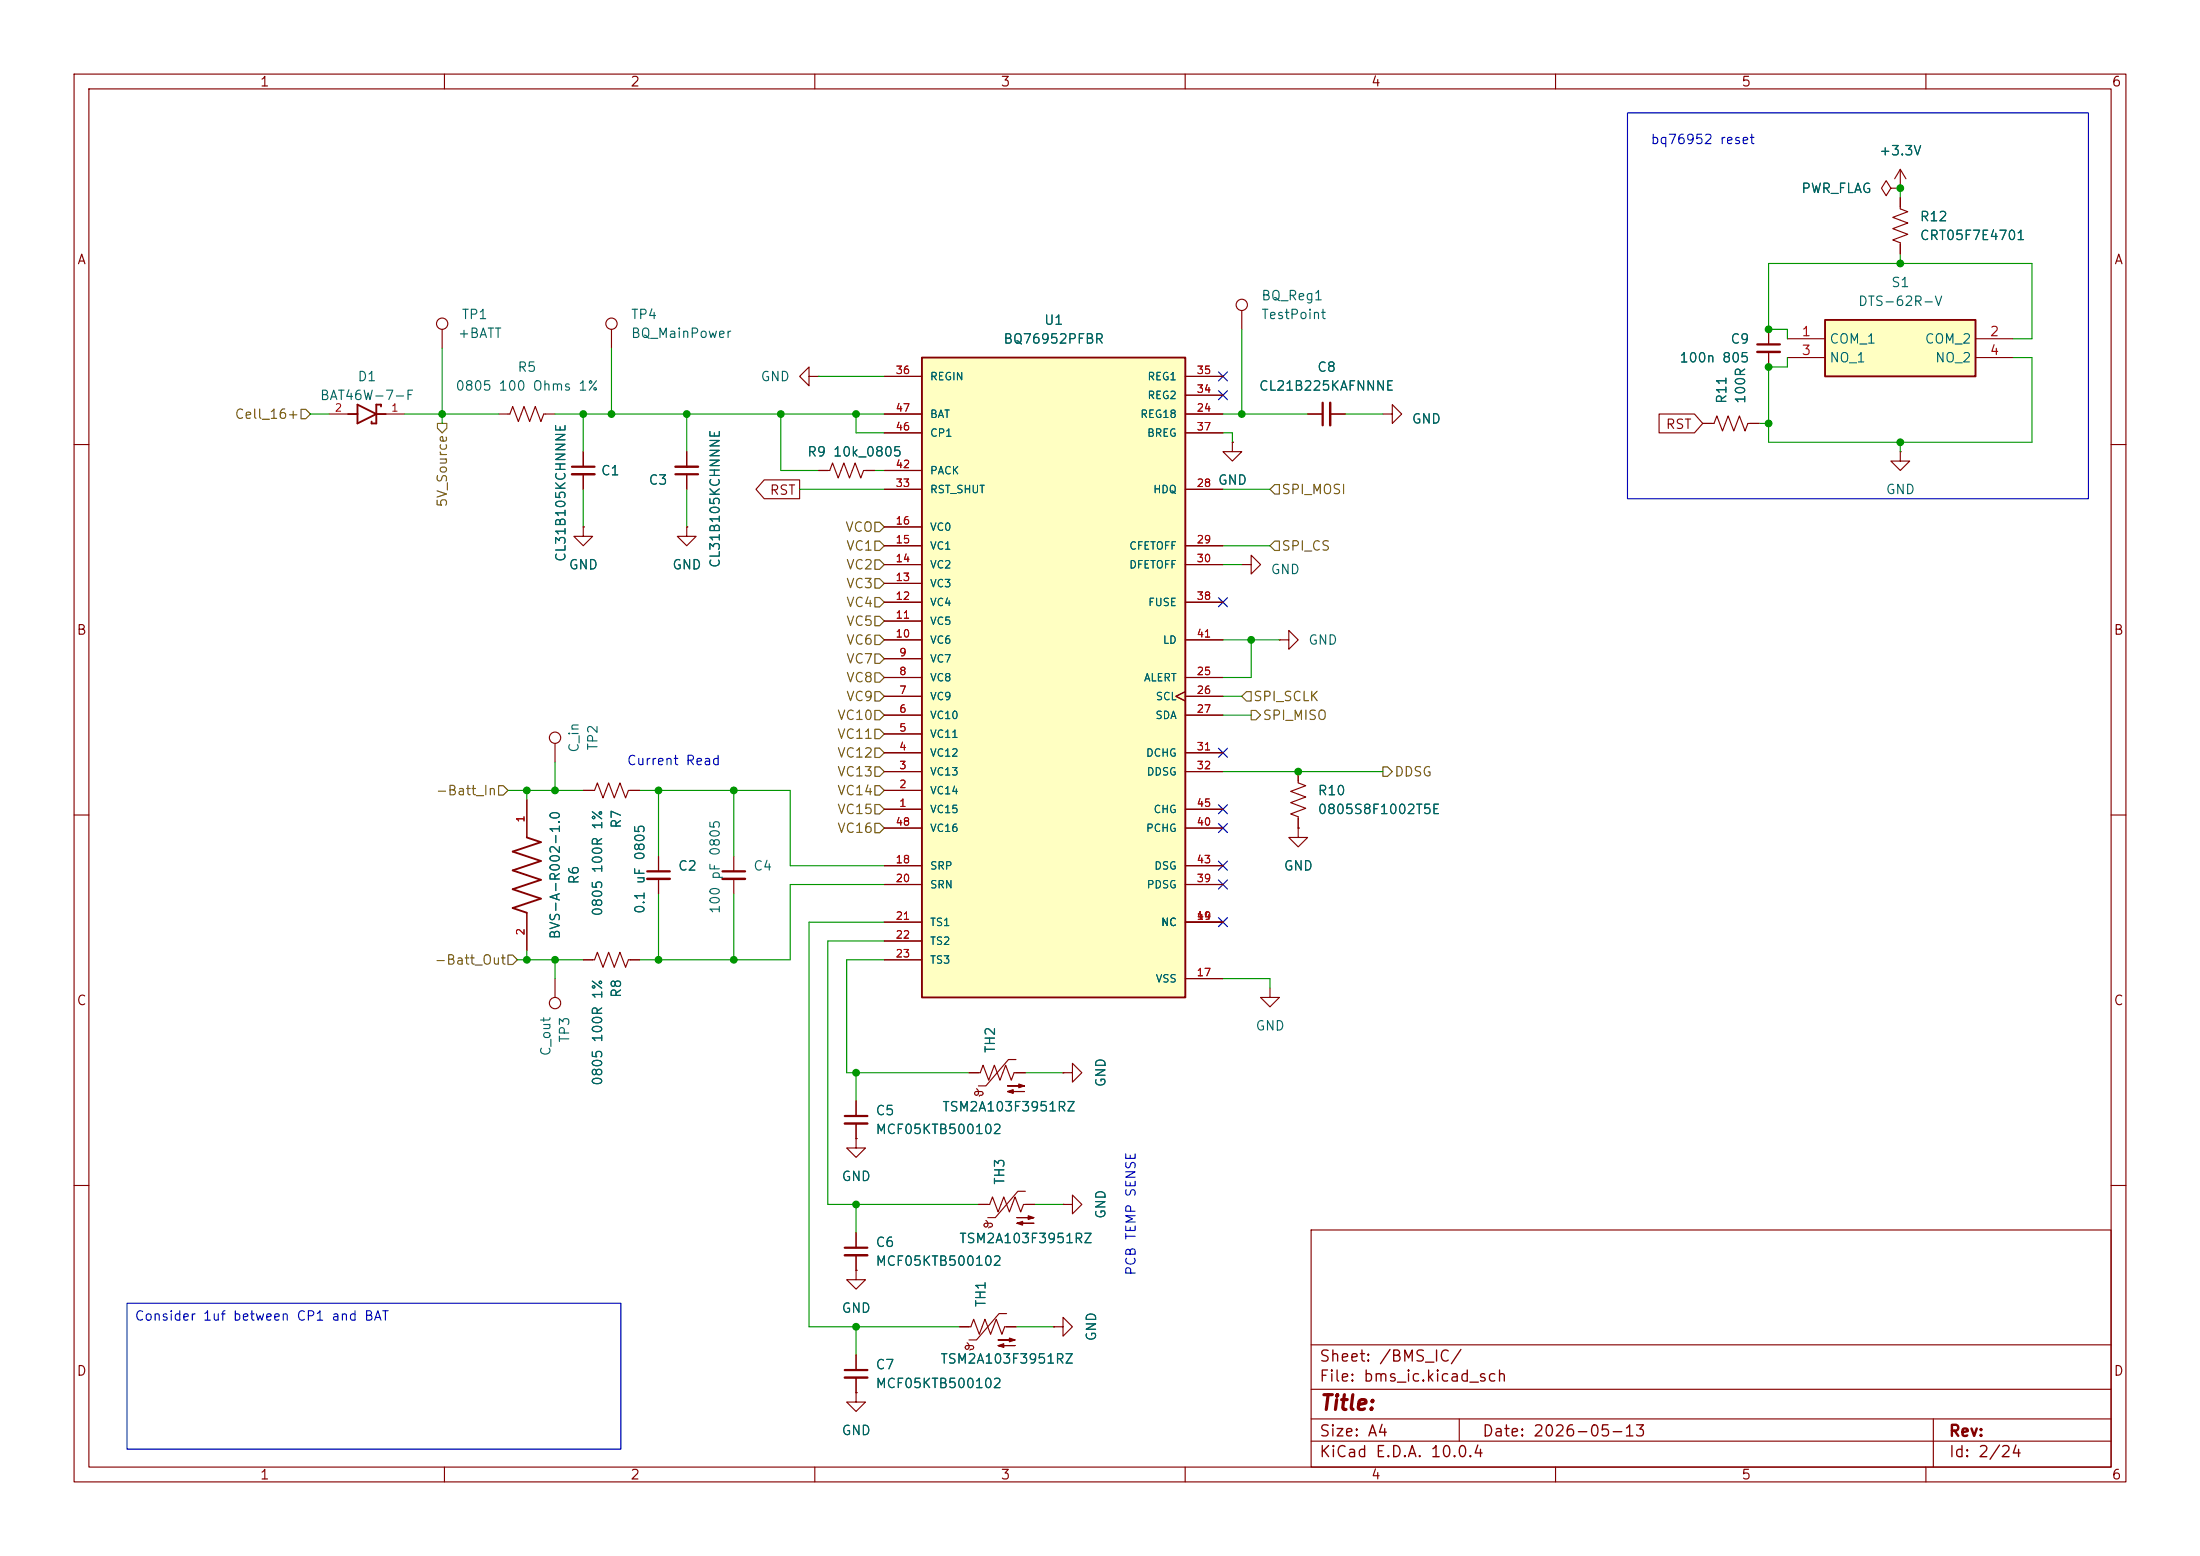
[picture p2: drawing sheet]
<svg xmlns="http://www.w3.org/2000/svg" width="297mm" height="210mm" viewBox="0 0 297 210" stroke-linecap="round" stroke-linejoin="round" font-family="sans-serif">
<g fill="none" stroke="#840000" stroke-width=".15">
<path d="M10 10h277v190h-277zM12 12h273v186h-273zM60 10v2M110 10v2M160 10v2M210 10v2M260 10v2M256.5 25.4h.1M256.5 22.9l-.7 1.2M256.5 22.9l.8 1.2M256.5 22.9v2.5M229.9 57.2h1.5l.4-1.1 .7 2.1 .8-2.1 .8 2.1 .7-2.1 .8 2.1 .4-1h1.5"/>
<path d="M238.8 44.5v2M238.8 47.5v2M10 60h2M256.5 61v1.2h1.3l-1.3 1.3-1.2-1.3h1.2M256.5 61h.1M285 60h2M10 110h2M71.1 108v5M175.3 111.8v1.2h1.2l-1.2 1.3-1.3-1.3h1.3M175.3 111.8h.1M285 110h2M71.1 123.2v5.1"/>
<path d="M78.7 129.5h1.6l.3-1 .8 2.1 .8-2.1 .7 2.1 .8-2.1 .8 2.1 .3-1.1h1.6M10 160h2M177 166h108v32h-108zM285 160h2M60 198v2M110 198v2M115.6 188v1.2h1.2l-1.2 1.3-1.3-1.3h1.3M115.6 188h.1M160 198v2M177 194.5h108M177 191.5h108M177 187.5h108"/>
<path d="M177 181.5h108M197 191.5v3M210 198v2M260 198v2M261 191.5v6.5"/>
</g>
<path d="M237.2 46.5h3.1" fill="none" stroke="#840000" stroke-width=".3"/>
<path d="M237.2 47.5h3.1" fill="none" stroke="#840000" stroke-width=".33"/>
<path d="M71.1 113l1.9 .7-3.8 1.2 3.8 1.3-3.8 1.3 3.8 1.2-3.8 1.3 3.8 1.3-3.8 1.3 1.9 .6" fill="none" stroke="#840000" stroke-width=".25"/>
<path d="M124.5 48.3h35.5v86.3h-35.5z" fill="#ffffc2"/>
<path d="M124.5 48.3h35.5v86.3h-35.5z" fill="none" stroke="#840000" stroke-width=".25"/>
<g fill="none" stroke="#840000" stroke-width=".15">
<path d="M255.3 25.4l-.7-1-.6 1 .6 1 .7-1h1.2M256.5 25.4h.1M256.5 26.7v1.5l1.1 .4-2.1 .7 2.1 .8-2.1 .8 2.1 .7-2.1 .8 1 .4v1.5M119.4 55.9h5.1M119.4 50.8h5.1M119.4 58.4h5.1M160 55.9h5.1M160 53.3h5.1M160 50.8h5.1M160 58.4h5.1M166.4 59.7v1.3h1.2l-1.2 1.2-1.3-1.2h1.3M166.4 59.7h.1"/>
<path d="M167.6 41.9v2.6M176.5 55.9h2.1M179.6 55.9h2M186.7 55.9h1.3v-1.3l1.2 1.3-1.2 1.3v-1.3M119.4 78.7h5.1M119.4 76.2h5.1M119.4 73.7h5.1M119.4 71.1h5.1M119.4 66h5.1M119.4 63.5h5.1M160 76.2h5.1M160 73.7h5.1"/>
<path d="M160 66h5.1M167.6 76.2h1.3v-1.3l1.3 1.3-1.3 1.3v-1.3M119.4 99.1h5.1M119.4 96.5h5.1M119.4 94h5.1M119.4 91.4h5.1M119.4 88.9h5.1M119.4 86.4h5.1M119.4 83.8h5.1M119.4 81.3h5.1M160 93.3l-1.3 .7 1.3 .6M160 96.5h5.1"/>
<path d="M160 94h5.1M160 91.4h5.1M160 86.4h5.1M160 81.3h5.1M172.7 86.4h1.3v-1.3l1.3 1.3-1.3 1.2v-1.2M172.7 86.4h.1M74.9 100.3v2.6M78.7 106.7h1.6l.3-1 .8 2 .8-2 .7 2 .8-2 .8 2 .3-1h1.6M88.9 115.6v2M88.9 118.6v2.1M99.1 115.6v2M99.1 118.6v2.1"/>
<path d="M119.4 109.2h5.1M119.4 106.7h5.1M119.4 104.1h5.1M119.4 101.6h5.1M119.4 116.8h5.1M119.4 119.4h5.1M119.4 111.8h5.1M160 109.2h5.1M160 104.1h5.1M160 101.6h5.1M160 116.8h5.1M160 119.4h5.1"/>
<path d="M160 111.8h5.1M175.3 104.1v1.6l1 .3-2.1 .8 2.1 .8-2.1 .7 2.1 .8-2.1 .8 1.1 .3v1.6M74.9 132.1v2.5M119.4 124.5h5.1M119.4 127h5.1M119.4 129.5h5.1M160 132.1h5.1M160 124.5h5.1M115.6 148.6v2M115.6 151.6v2.1"/>
<circle cx="167.6" cy="41.1" r=".76"/>
<circle cx="74.9" cy="99.6" r=".76"/>
<circle cx="74.9" cy="135.4" r=".76"/>
</g>
<path d="M178.6 54.4v3M87.4 117.6h3M97.5 117.6h3.1M114 150.6h3.1" fill="none" stroke="#840000" stroke-width=".3"/>
<path d="M179.6 54.4v3M87.4 118.6h3M97.5 118.6h3.1M114 151.6h3.1" fill="none" stroke="#840000" stroke-width=".33"/>
<path d="M246.4 43.2h20.3v7.6h-20.3z" fill="#ffffc2"/>
<path d="M47 55.9h1.3M48.3 54.6l2.5 1.3-2.5 1.3zM50.8 55.9h1.3M51.4 54.9v-.3h-.6v2.6h-.6v-.3M246.4 43.2h20.3v7.6h-20.3z" fill="none" stroke="#840000" stroke-width=".25"/>
<g fill="none" stroke="#840000" stroke-width=".15">
<path d="M256.5 25.4h.1M256.5 26.7v1.2M256.5 33v1.3M44.4 55.9h2.6M52.1 55.9h2.5M59.7 44.5v2.5M67.3 55.9h1.5l.4-1 .8 2 .7-2 .8 2 .8-2 .7 2 .4-1h1.5M82.5 44.5v2.5M109.2 50.8v-1.3l-1.3 1.3 1.3 1.3v-1.3h1.3M110.5 50.8h.1M119.4 55.9h5.1M119.4 50.8h5.1"/>
<path d="M119.4 58.4h5.1M160 55.9h5.1M160 53.3h5.1M160 50.8h5.1M160 58.4h5.1M166.4 59.7h.1M176.5 55.9h2.1M179.6 55.9h2M224 55.9h4.8l1.1 1.3-1.1 1.2h-4.8zM229.9 57.2h1.2M236.2 57.2h1.3M238.8 44.5v2"/>
<path d="M238.8 47.5v2M241.3 45.7h5.1M241.3 48.3h5.1M266.7 45.7h5.1M266.7 48.3h5.1M78.7 71.1v1.3h1.3l-1.3 1.3-1.2-1.3h1.2M78.7 71.1h.1M78.7 61v2M78.7 64v2M92.7 71.1v1.3h1.3l-1.3 1.3-1.3-1.3h1.3M92.7 71.1h.1M92.7 61v2"/>
<path d="M92.7 64v2M103.2 64.8h4.7v2.5h-4.7l-1.1-1.3zM110.5 63.5h1.5l.4-1 .8 2 .7-2 .8 2 .7-2 .8 2 .4-1h1.5M119.4 63.5h5.1M119.4 78.7h5.1M119.4 76.2h5.1M119.4 73.7h5.1M119.4 71.1h5.1M119.4 66h5.1M160 76.2h5.1M160 73.7h5.1M160 66h5.1"/>
<path d="M119.4 99.1h5.1M119.4 96.5h5.1M119.4 94h5.1M119.4 91.4h5.1M119.4 88.9h5.1M119.4 86.4h5.1M119.4 83.8h5.1M119.4 81.3h5.1M160 93.3l-1.3 .7 1.3 .6M160 96.5h5.1M160 94h5.1M160 91.4h5.1"/>
<path d="M160 86.4h5.1M160 81.3h5.1M71.1 108v5M78.7 106.7h1.3M85.1 106.7h1.3M88.9 115.6v2M88.9 118.6v2.1M119.4 109.2h5.1M119.4 106.7h5.1M119.4 104.1h5.1M119.4 101.6h5.1M119.4 116.8h5.1"/>
<path d="M119.4 119.4h5.1M119.4 111.8h5.1M160 109.2h5.1M160 104.1h5.1M160 101.6h5.1M160 116.8h5.1M160 119.4h5.1M160 111.8h5.1M175.3 111.8h.1M175.3 104.1v1.3M175.3 110.5v1.3M71.1 123.2v5.1"/>
<path d="M78.7 129.5h1.3M85.1 129.5h1.3M119.4 124.5h5.1M119.4 127h5.1M119.4 129.5h5.1M160 132.1h5.1M160 124.5h5.1M171.4 133.4v1.2h1.3l-1.3 1.3-1.2-1.3h1.2M115.6 153.7v1.2h1.2l-1.2 1.3-1.3-1.3h1.3M115.6 153.7h.1M115.6 148.6v2M115.6 151.6v2.1"/>
<path d="M130.8 144.8h1.5l.4-1 .8 2 .7-2 .8 2 .8-2 .7 2 .4-1h1.5M131.8 146.9l.3 .3v.4M132.1 147.6l-.1 .1-.2 .1h-.1l-.1-.2v-.2l.2-.1h.7l.2 .2-.1 .2-.3 .1-.1 .2M137.2 143h-1.1l-3 3.6h-1M143.5 144.8h1.3v-1.3l1.2 1.3-1.2 1.3v-1.3M143.5 144.8h.1M115.6 171.5v1.2h1.2l-1.2 1.3-1.3-1.3h1.3M115.6 171.5h.1M115.6 166.4v2M115.6 169.4v2.1M129.5 179.1h1.6l.3-1 .8 2 .8-2 .7 2 .8-2 .8 2 .3-1h1.6M132.1 162.6h1.5l.4-1.1 .7 2.1 .8-2.1 .8 2.1 .7-2.1 .8 2.1 .4-1h1.5"/>
<path d="M133.1 164.7a.44 .44 0 0 1 .3 .5 .44 .44 0 0 1-.4 .4l-.2-.2 .2-.3h.9l.1 .2-.1 .2-.4 .2M135.9 177.3h-1l-3.1 3.5h-1M138.4 160.8h-1l-3 3.5h-1.1M142.2 179.1h1.3v-1.3l1.3 1.3-1.3 1.2v-1.2M142.2 179.1h.1M143.5 162.6h1.3v-1.3l1.2 1.3-1.2 1.2v-1.2M143.5 162.6h.1M115.6 188h.1M115.6 182.9v2M115.6 185.9v2.1M130.6 181.2a.44 .44 0 0 1 .3 .5 .44 .44 0 0 1-.4 .4l-.2-.3 .2-.2h.8l.1 .3M131.4 181.9l-.1 .2h-.3l-.1 .1"/>
<circle cx="59.7" cy="43.7" r=".76"/>
<circle cx="82.5" cy="43.7" r=".76"/>
</g>
<g fill="#840000" stroke="#840000" stroke-width=".15">
<path d="M137.3 165.1l.7-.3v.6l-.7-.3h2.3z"/>
<path d="M137.3 164.3h2.3l-.8 .3v-.5l.8 .2z"/>
<path d="M134.7 181.6l.8-.2v.5l-.8-.3h2.3z"/>
<path d="M134.7 180.8h2.3l-.7 .3v-.5l.7 .2z"/>
<path d="M136 147.3l.8-.2v.5l-.8-.3h2.3z"/>
<path d="M136 146.6h2.3l-.8 .2v-.5l.8 .3z"/>
</g>
<path d="M77.2 63h3.1M91.2 64h3M114 168.4h3.1M114 184.9h3.1" fill="none" stroke="#840000" stroke-width=".3"/>
<path d="M77.2 64h3.1M91.2 63h3M114 169.4h3.1M114 185.9h3.1" fill="none" stroke="#840000" stroke-width=".33"/>
<g fill="none" stroke="#725600" stroke-width=".15">
<path d="M40.6 55.2h.7l.6 .7-.6 .6h-.7zM59.1 57.2h1.2v.6l-.6 .6-.6-.6zM118.1 70.5h.6l.7 .6-.7 .7h-.6zM118.1 73h.6l.7 .7-.7 .6h-.6zM118.1 78.1h.6l.7 .6-.7 .7h-.6zM118.1 75.6h.6l.7 .6-.7 .6h-.6zM172.1 73h.6v1.3h-.6l-.7-.6zM172.1 65.4h.6v1.3h-.6l-.7-.7zM118.1 95.9h.6l.7 .6-.7 .7h-.6zM118.1 85.7h.6l.7 .7-.7 .6h-.6zM118.1 80.6h.6l.7 .7-.7 .6h-.6zM118.1 90.8h.6l.7 .6-.7 .7h-.6z"/>
<path d="M118.1 98.4h.6l.7 .7-.7 .6h-.6zM118.1 88.3h.6l.7 .6-.7 .6h-.6zM118.1 93.3h.6l.7 .7-.7 .6h-.6zM118.1 83.2h.6l.7 .6-.7 .7h-.6zM168.3 93.3h.6v1.3h-.6l-.7-.6zM168.9 95.9h.6l.7 .6-.7 .7h-.6zM67.3 106h.6l.7 .7-.7 .6h-.6zM118.1 101h.6l.7 .6-.7 .6h-.6zM118.1 108.6h.6l.7 .6-.7 .7h-.6zM118.1 106h.6l.7 .7-.7 .6h-.6zM118.1 111.1h.6l.7 .7-.7 .6h-.6zM118.1 103.5h.6l.7 .6-.7 .7h-.6z"/>
<path d="M186.7 103.5h.6l.7 .6-.7 .7h-.6zM68.6 128.9h.6l.6 .6-.6 .7h-.6z"/>
</g>
<g fill="none" stroke="#009600" stroke-width=".15">
<path d="M256.5 25.4v1.3M256.5 34.3v1.3M41.9 55.9h2.5M54.6 55.9h12.7M59.7 47v10.2M74.9 55.9h44.5M78.7 55.9v5.1M82.5 47v8.9M92.7 55.9v5.1M105.4 55.9v7.6h5.1M110.5 50.8h8.9M115.6 55.9v2.5h3.8"/>
<path d="M165.1 55.9h11.4M165.1 58.4h1.3v1.3M167.6 44.5v11.4M181.6 55.9h5.1M237.5 57.2h1.3M241.3 45.7v-1.2h-2.5v-8.9h35.5v10.1h-2.5M241.3 48.3v1.2h-2.5v10.2h35.5v-11.4h-2.5M256.5 59.7v1.3M78.7 66v5.1M92.7 66v5.1M107.9 66h11.5M118.1 63.5h1.3"/>
<path d="M165.1 66h6.3M165.1 73.7h6.3M165.1 76.2h2.5M165.1 96.5h3.8M165.1 86.4h7.6M165.1 94h2.5M168.9 86.4v5h-3.8M68.6 106.7h10.1M71.1 106.7v1.3M74.9 102.9v3.8M86.4 106.7h20.3v10.1h12.7M88.9 106.7v8.9"/>
<path d="M99.1 106.7v8.9M119.4 119.4h-12.7v10.1h-20.3M165.1 104.1h21.6M69.8 129.5h8.9M71.1 128.3v1.2M74.9 129.5v2.6M88.9 120.7v8.8M99.1 120.7v8.8M119.4 129.5h-5.1v15.3h16.5M119.4 124.5h-10.2v54.6h20.3M119.4 127h-7.6v35.6h20.3M165.1 132.1h6.3v1.3"/>
<path d="M115.6 144.8v3.8M138.4 144.8h5.1M115.6 162.6v3.8M115.6 179.1v3.8M137.2 179.1h5M139.7 162.6h3.8"/>
</g>
<g fill="none" stroke="#000084" stroke-width=".15">
<path d="M164.5 52.7l1.2 1.2M164.5 50.2l1.2 1.2M165.7 52.7l-1.2 1.2M165.7 50.2l-1.2 1.2M164.5 80.7l1.2 1.2M165.7 80.7l-1.2 1.2M164.5 116.2l1.2 1.2M164.5 101l1.2 1.2M164.5 108.6l1.2 1.2M164.5 111.2l1.2 1.2M164.5 118.8l1.2 1.2M165.7 116.2l-1.2 1.2"/>
<path d="M165.7 101l-1.2 1.2M165.7 108.6l-1.2 1.2M165.7 111.2l-1.2 1.2M165.7 118.8l-1.2 1.2M164.5 123.9l1.2 1.2M165.7 123.9l-1.2 1.2"/>
</g>
<path d="M219.7 15.2h62.2v52.1h-62.2zM17.1 175.9h66.7v19.7h-66.7z" fill="none" stroke="#0000c2" stroke-width=".15"/>
<g fill="#009600" stroke="#009600" stroke-width=".14">
<circle cx="168.9" cy="86.4" r=".46"/>
<circle cx="167.6" cy="55.9" r=".46"/>
<circle cx="175.3" cy="104.1" r=".46"/>
<circle cx="71.1" cy="129.5" r=".46"/>
<circle cx="115.6" cy="179.1" r=".46"/>
<circle cx="115.6" cy="162.6" r=".46"/>
<circle cx="115.6" cy="144.8" r=".46"/>
<circle cx="74.9" cy="129.5" r=".46"/>
<circle cx="88.9" cy="106.7" r=".46"/>
<circle cx="71.1" cy="106.7" r=".46"/>
<circle cx="74.9" cy="106.7" r=".46"/>
<circle cx="99.1" cy="129.5" r=".46"/>
<circle cx="88.9" cy="129.5" r=".46"/>
<circle cx="99.1" cy="106.7" r=".46"/>
<circle cx="238.8" cy="49.5" r=".46"/>
<circle cx="256.5" cy="59.7" r=".46"/>
<circle cx="238.8" cy="57.2" r=".46"/>
<circle cx="238.8" cy="44.5" r=".46"/>
<circle cx="256.5" cy="35.6" r=".46"/>
<circle cx="256.5" cy="25.4" r=".46"/>
<circle cx="78.7" cy="55.9" r=".46"/>
<circle cx="82.5" cy="55.9" r=".46"/>
<circle cx="92.7" cy="55.9" r=".46"/>
<circle cx="105.4" cy="55.9" r=".46"/>
<circle cx="59.7" cy="55.9" r=".46"/>
<circle cx="115.6" cy="55.9" r=".46"/>
</g>
<text font-size="2" fill="#840000" x="178" y="190.8">Title:</text>
<g font-size="1.5" fill="#840000">
<text x="178" y="184.2">Sheet: /BMS_IC/</text>
<text x="178" y="186.9">File: bms_ic.kicad_sch</text>
<text x="178" y="197.1">KiCad E.D.A. 10.0.4</text>
<text x="178" y="194.3">Size: A4</text>
<text x="200" y="194.3">Date: 2026-05-13</text>
<text x="263" y="194.3">Rev:</text>
<text x="263" y="197.1">Id: 2/24</text>
</g>
<g font-size="1.3" fill="#840000">
<text x="35" y="12">1</text>
<text x="85" y="12">2</text>
<text x="135" y="12">3</text>
<text x="185" y="12">4</text>
<text x="235" y="12">5</text>
<text x="285" y="12">6</text>
<text x="10.3" y="36">A</text>
<text x="285.3" y="36">A</text>
<text x="224.8" y="58.2">RST</text>
<text x="103.8" y="67.1">RST</text>
<text x="10.3" y="86">B</text>
<text x="285.3" y="86">B</text>
<text x="10.3" y="136">C</text>
<text x="285.3" y="136">C</text>
<text x="10.3" y="186">D</text>
<text x="285.3" y="186">D</text>
<text x="35" y="200">1</text>
<text x="85" y="200">2</text>
<text x="135" y="200">3</text>
<text x="185" y="200">4</text>
<text x="235" y="200">5</text>
<text x="285" y="200">6</text>
</g>
<g font-size="1.3" fill="#0000c2">
<text x="222.8" y="19.8">bq76952 reset</text>
<text x="84.5" y="103.6">Current Read</text>
<text x="153.6" y="172.3" transform="rotate(-90 153.6 172.3)">PCB TEMP SENSE</text>
<text x="18.1" y="178.6">Consider 1uf between CP1 and BAT</text>
</g>
<g font-size="1.3" fill="#006464">
<text x="253.6" y="21.3">+3.3V</text>
<text x="243.1" y="26.4">PWR_FLAG</text>
<text x="259.1" y="32.7">CRT05F7E4701</text>
<text x="259.1" y="30.2">R12</text>
<text x="170.2" y="40.8">BQ_Reg1</text>
<text x="250.8" y="41.6">DTS-62R-V</text>
<text x="255.2" y="39.1">S1</text>
<text x="61.7" y="45.9">+BATT</text>
<text x="62.2" y="43.4">TP1</text>
<text x="85.1" y="43.4">TP4</text>
<text x="85.1" y="45.9">BQ_MainPower</text>
<text x="135.4" y="46.7">BQ76952PFBR</text>
<text x="140.9" y="44.2">U1</text>
<text x="170.2" y="43.4">TestPoint</text>
<text x="233.5" y="46.7">C9</text>
<text x="246.9" y="46.7">COM_1</text>
<text x="259.8" y="46.7">COM_2</text>
<text x="48.2" y="51.8">D1</text>
<text x="61.4" y="53">0805 100 Ohms 1%</text>
<text x="69.8" y="50.5">R5</text>
<text x="102.6" y="51.8">GND</text>
<text x="169.9" y="53">CL21B225KAFNNNE</text>
<text x="177.7" y="50.5">C8</text>
<text x="226.6" y="49.2">100n 805</text>
<text x="246.9" y="49.2">NO_1</text>
<text x="261.2" y="49.2">NO_2</text>
<text x="43.1" y="54.3">BAT46W-7-F</text>
<text x="190.5" y="57.5">GND</text>
<text x="233.4" y="54.6" transform="rotate(-90 233.4 54.6)">R11</text>
<text x="235.9" y="54.6" transform="rotate(-90 235.9 54.6)">100R</text>
<text x="81" y="64.5">C1</text>
<text x="87.5" y="65.7">C3</text>
<text x="108.9" y="61.9">R9</text>
<text x="112.4" y="61.9">10k_0805</text>
<text x="164.3" y="65.7">GND</text>
<text x="254.5" y="67">GND</text>
<text x="76.7" y="75.9" transform="rotate(-90 76.7 75.9)">CL31B105KCHNNNE</text>
<text x="76.7" y="77.2">GND</text>
<text x="90.7" y="77.2">GND</text>
<text x="97.5" y="76.8" transform="rotate(-90 97.5 76.8)">CL31B105KCHNNNE</text>
<text x="171.5" y="77.8">GND</text>
<text x="176.5" y="87.3">GND</text>
<text x="78.4" y="101.7" transform="rotate(-90 78.4 101.7)">C_in</text>
<text x="81" y="101.4" transform="rotate(-90 81 101.4)">TP2</text>
<text x="177.8" y="107.7">R10</text>
<text x="84.2" y="111.9" transform="rotate(-90 84.2 111.9)">R7</text>
<text x="177.8" y="110.2">0805S8F1002T5E</text>
<text x="78.4" y="119.5" transform="rotate(-90 78.4 119.5)">R6</text>
<text x="91.4" y="117.8">C2</text>
<text x="101.6" y="117.8">C4</text>
<text x="173.2" y="117.8">GND</text>
<text x="81.6" y="123.8" transform="rotate(-90 81.6 123.8)">0805 100R 1%</text>
<text x="87.3" y="123.4" transform="rotate(-90 87.3 123.4)">0.1 uF 0805</text>
<text x="97.5" y="123.4" transform="rotate(-90 97.5 123.4)">100 pF 0805</text>
<text x="75.9" y="126.9" transform="rotate(-90 75.9 126.9)">BVS-A-R002-1.0</text>
<text x="84.2" y="134.8" transform="rotate(-90 84.2 134.8)">R8</text>
<text x="74.6" y="142.6" transform="rotate(-90 74.6 142.6)">C_out</text>
<text x="77.2" y="140.8" transform="rotate(-90 77.2 140.8)">TP3</text>
<text x="134.6" y="142.2" transform="rotate(-90 134.6 142.2)">TH2</text>
<text x="169.4" y="139.4">GND</text>
<text x="81.6" y="146.6" transform="rotate(-90 81.6 146.6)">0805 100R 1%</text>
<text x="149.6" y="146.8" transform="rotate(-90 149.6 146.8)">GND</text>
<text x="118.1" y="150.8">C5</text>
<text x="118.1" y="153.4">MCF05KTB500102</text>
<text x="127.1" y="150.3">TSM2A103F3951RZ</text>
<text x="113.5" y="159.7">GND</text>
<text x="135.9" y="160" transform="rotate(-90 135.9 160)">TH3</text>
<text x="149.6" y="164.6" transform="rotate(-90 149.6 164.6)">GND</text>
<text x="118.1" y="168.6">C6</text>
<text x="118.1" y="171.2">MCF05KTB500102</text>
<text x="129.4" y="168.1">TSM2A103F3951RZ</text>
<text x="113.5" y="177.5">GND</text>
<text x="133.4" y="176.5" transform="rotate(-90 133.4 176.5)">TH1</text>
<text x="118.1" y="185.1">C7</text>
<text x="126.9" y="184.4">TSM2A103F3951RZ</text>
<text x="148.3" y="181.1" transform="rotate(-90 148.3 181.1)">GND</text>
<text x="118.1" y="187.7">MCF05KTB500102</text>
<text x="113.5" y="194">GND</text>
</g>
<g font-size="1.3" fill="#a90000">
<text x="243.1" y="45.7">1</text>
<text x="268.5" y="45.7">2</text>
<text x="243.1" y="48.2">3</text>
<text x="268.5" y="48.2">4</text>
</g>
<g font-size="1.3" fill="#725600">
<text x="31.6" y="56.9">Cell_16+</text>
<text x="60.7" y="68.6" transform="rotate(-90 60.7 68.6)">5V_Source</text>
<text x="172.9" y="67">SPI_MOSI</text>
<text x="114" y="72.1">VCO</text>
<text x="114.1" y="74.6">VC1</text>
<text x="114.1" y="77.2">VC2</text>
<text x="172.9" y="74.6">SPI_CS</text>
<text x="114.1" y="82.3">VC4</text>
<text x="114.1" y="79.7">VC3</text>
<text x="114.1" y="87.3">VC6</text>
<text x="114.1" y="89.9">VC7</text>
<text x="114.1" y="84.8">VC5</text>
<text x="114.1" y="92.4">VC8</text>
<text x="114.1" y="95">VC9</text>
<text x="169.1" y="95">SPI_SCLK</text>
<text x="112.9" y="97.5">VC10</text>
<text x="112.9" y="100">VC11</text>
<text x="170.4" y="97.5">SPI_MISO</text>
<text x="58.8" y="107.7">-Batt_In</text>
<text x="112.9" y="102.6">VC12</text>
<text x="112.9" y="107.7">VC14</text>
<text x="112.9" y="105.1">VC13</text>
<text x="188.2" y="105.1">DDSG</text>
<text x="112.9" y="110.2">VC15</text>
<text x="112.9" y="112.7">VC16</text>
<text x="58.6" y="130.5">-Batt_Out</text>
</g>
<g font-size="1" fill="#a90000">
<text x="120.8" y="50.7">36</text>
<text x="161.5" y="53.3">34</text>
<text x="161.5" y="50.7">35</text>
<text x="45.1" y="55.8">2</text>
<text x="52.7" y="55.8">1</text>
<text x="120.8" y="58.3">46</text>
<text x="120.8" y="55.8">47</text>
<text x="161.5" y="55.8">24</text>
<text x="161.5" y="58.3">37</text>
<text x="120.8" y="66">33</text>
<text x="120.8" y="63.4">42</text>
<text x="161.5" y="66">28</text>
<text x="120.8" y="71">16</text>
<text x="120.8" y="76.1">14</text>
<text x="120.8" y="73.6">15</text>
<text x="161.5" y="73.6">29</text>
<text x="161.5" y="76.1">30</text>
<text x="120.8" y="83.7">11</text>
<text x="120.8" y="81.2">12</text>
<text x="120.8" y="78.7">13</text>
<text x="161.5" y="81.2">38</text>
<text x="120.8" y="86.3">10</text>
<text x="121.3" y="88.8">9</text>
<text x="161.5" y="86.3">41</text>
<text x="121.3" y="93.9">7</text>
<text x="121.3" y="91.4">8</text>
<text x="161.5" y="91.4">25</text>
<text x="161.5" y="93.9">26</text>
<text x="121.3" y="101.5">4</text>
<text x="121.3" y="99">5</text>
<text x="121.3" y="96.4">6</text>
<text x="161.5" y="96.4">27</text>
<text x="161.5" y="101.5">31</text>
<text x="121.3" y="106.6">2</text>
<text x="121.3" y="104.1">3</text>
<text x="161.5" y="104.1">32</text>
<text x="71" y="111.1" transform="rotate(-90 71 111.1)">1</text>
<text x="120.8" y="111.7">48</text>
<text x="121.3" y="109.1">1</text>
<text x="161.5" y="111.7">40</text>
<text x="161.5" y="109.1">45</text>
<text x="120.8" y="116.8">18</text>
<text x="120.8" y="119.3">20</text>
<text x="161.5" y="119.3">39</text>
<text x="161.5" y="116.8">43</text>
<text x="120.8" y="124.4">21</text>
<text x="161.5" y="124.4">19</text>
<text x="161.5" y="124.4">44</text>
<text x="71" y="126.3" transform="rotate(-90 71 126.3)">2</text>
<text x="120.8" y="126.9">22</text>
<text x="120.8" y="129.5">23</text>
<text x="161.5" y="132">17</text>
</g>
<g font-size="1" fill="#006464">
<text x="125.5" y="51.6">REGIN</text>
<text x="154.8" y="51.6">REG1</text>
<text x="125.5" y="59.2">CP1</text>
<text x="125.5" y="56.7">BAT</text>
<text x="153.9" y="56.7">REG18</text>
<text x="154.8" y="59.2">BREG</text>
<text x="154.8" y="54.1">REG2</text>
<text x="125.5" y="64.3">PACK</text>
<text x="125.5" y="71.9">VC0</text>
<text x="125.5" y="66.8">RST_SHUT</text>
<text x="155.6" y="66.8">HDQ</text>
<text x="125.5" y="77">VC2</text>
<text x="125.5" y="74.4">VC1</text>
<text x="152.4" y="74.4">CFETOFF</text>
<text x="152.4" y="77">DFETOFF</text>
<text x="125.5" y="82.1">VC4</text>
<text x="125.5" y="79.5">VC3</text>
<text x="154.9" y="82.1">FUSE</text>
<text x="125.5" y="89.7">VC7</text>
<text x="125.5" y="87.1">VC6</text>
<text x="125.5" y="84.6">VC5</text>
<text x="156.9" y="87.1">LD</text>
<text x="125.5" y="94.8">VC9</text>
<text x="125.5" y="92.2">VC8</text>
<text x="154.3" y="92.2">ALERT</text>
<text x="155.9" y="94.8">SCL</text>
<text x="125.5" y="99.8">VC11</text>
<text x="125.5" y="97.3">VC10</text>
<text x="155.9" y="97.3">SDA</text>
<text x="125.5" y="107.5">VC14</text>
<text x="125.5" y="104.9">VC13</text>
<text x="125.5" y="102.4">VC12</text>
<text x="154.6" y="102.4">DCHG</text>
<text x="154.7" y="104.9">DDSG</text>
<text x="125.5" y="110">VC15</text>
<text x="125.5" y="112.5">VC16</text>
<text x="154.6" y="112.5">PCHG</text>
<text x="155.7" y="110">CHG</text>
<text x="125.5" y="117.6">SRP</text>
<text x="155.8" y="117.6">DSG</text>
<text x="125.5" y="120.2">SRN</text>
<text x="125.5" y="125.2">TS1</text>
<text x="154.7" y="120.2">PDSG</text>
<text x="156.7" y="125.2">NC</text>
<text x="125.5" y="127.8">TS2</text>
<text x="125.5" y="130.3">TS3</text>
<text x="155.9" y="132.9">VSS</text>
</g>
</svg>
